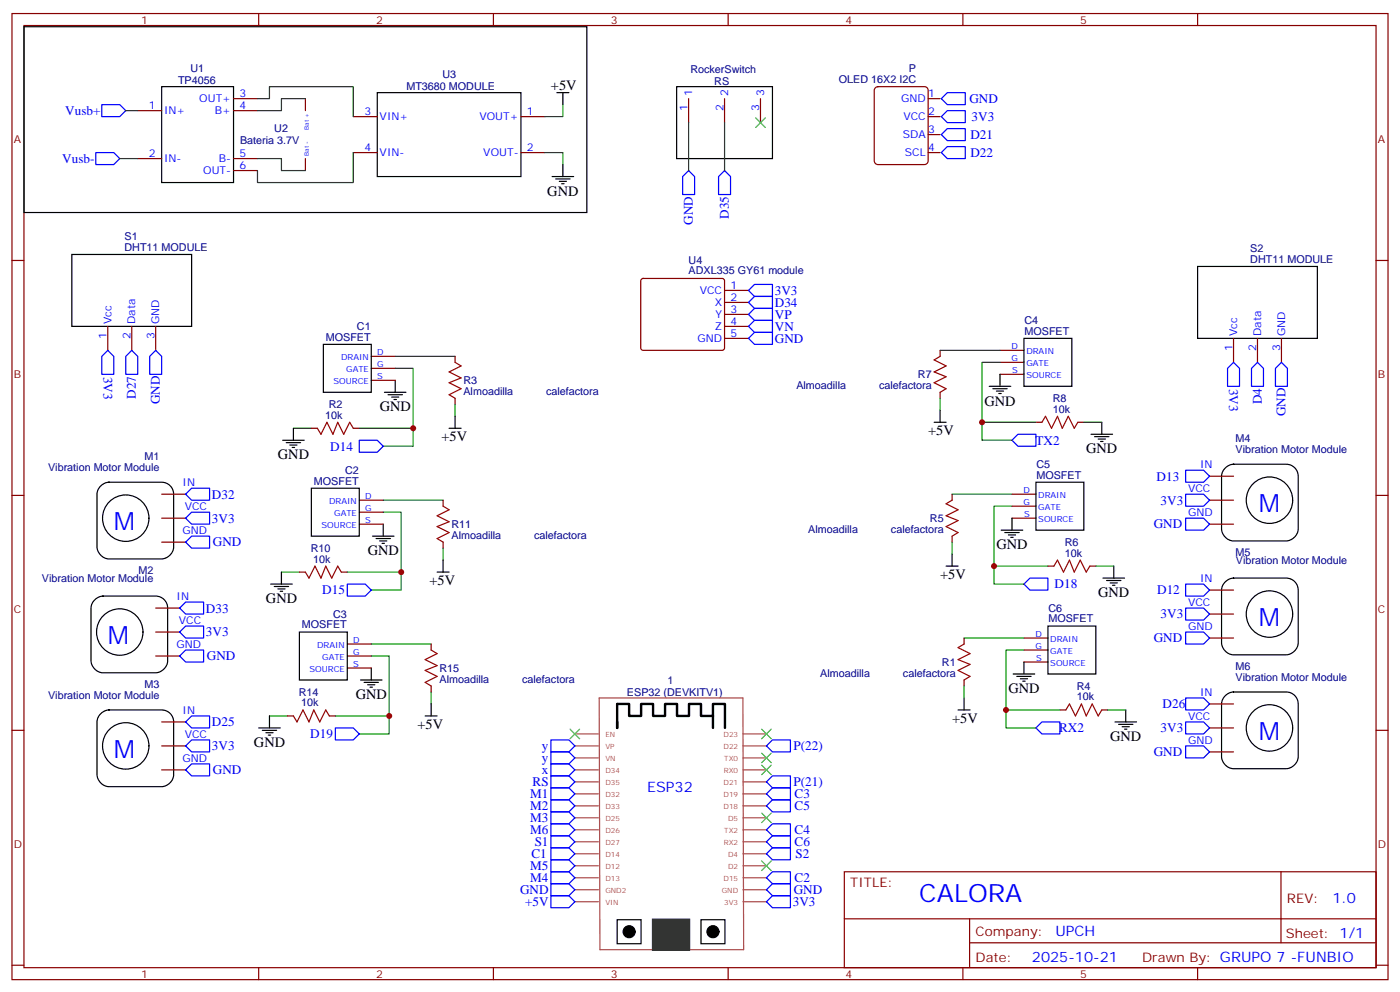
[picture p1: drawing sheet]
<svg xmlns="http://www.w3.org/2000/svg" width="412mm" height="292mm" viewBox="0 0 412 292" stroke-linecap="round" stroke-linejoin="round" font-family="sans-serif">
<g fill="none" stroke="#870000" stroke-width=".35">
<path d="M3.5 4h405.4v284.3h-405.4zM7.1 7.5h398.2v277.3h-398.2zM76.2 4v3.5M145.3 4v3.5M214.5 4v3.5M283.6 4v3.5M352.8 4v3.5M40.6 32.6h7M68.8 32.6h7M68.8 29h7M90 29v3.6M104.1 34.3h7"/>
<path d="M153.5 34.3h7M202.8 29v7.1M213.4 29v7.1M224 29v7.1M257.8 25.9l.8-.4h13.7l.9 .4 .2 .7v20.8l-.5 .8-.6 .2h-13.7l-.9-.4-.2-.6v-20.8zM273.4 29h3.5M273.4 34.3h3.5M273.4 39.6h3.5M40.6 46.7h7M68.8 46.7h7M68.8 50.2h7M90 46.7v3.5"/>
<path d="M104.1 44.9h7M153.5 44.9h7M273.4 44.9h3.5M3.5 76.7h3.6M405.3 76.7h3.6M31.7 96.1v7M38.8 96.1v7M45.9 96.1v7M189 82.2l.4-.2h23.3l.5 .2 .2 .5v19.7l-.2 .5-.5 .2h-23.3l-.5-.2-.2-.5v-19.7zM213.4 85.5h7.1M213.4 89h7.1M213.4 92.5h7.1"/>
<path d="M213.4 96.1h7.1M213.4 99.6h7.1M363.4 99.6v7M370.4 99.6v7M377.5 99.6v7M109.4 104.9h7M109.4 108.4h7M109.4 111.9h7M134.1 104.9v1.7M134.1 117.2v1.8M276.9 103.1v1.8M276.9 115.5v1.7"/>
<path d="M294.6 103.1h7M294.6 106.6h7M294.6 110.2h7M91.7 126h1.8M104.1 126h1.7M305.2 124.3h1.7M317.5 124.3h1.8M3.5 145.8h3.6M47.6 145.5h7.1M47.6 152.5h7.1M47.6 159.6h7.1M105.8 147.2h7.1"/>
<path d="M105.8 154.3h7.1M105.8 150.7h7.1M130.5 147.2v1.8M130.5 159.6v1.7M280.5 145.5v1.7M280.5 157.8v1.8M298.1 145.5h7.1M298.1 152.5h7.1M298.1 149h7.1M356.3 140.2h7.1M356.3 147.2h7.1M356.3 154.3h7.1"/>
<path d="M405.3 145.8h3.6M45.9 179h7M88.2 168.4h1.8M100.5 168.4h1.8M308.7 166.6h1.7M321 166.6h1.8M356.3 173.7h7.1M45.9 186h7M45.9 193.1h7M102.3 193.1h7.1M102.3 189.5h7.1M102.3 196.6h7.1"/>
<path d="M127 189.5v1.8M284 187.8v1.7M301.6 187.8h7.1M301.6 191.3h7.1M301.6 194.8h7.1M356.3 180.7h7.1M356.3 187.8h7.1M3.5 214.9h3.6M47.6 212.5h7.1M47.6 219.5h7.1M84.7 210.7h1.7M97 210.7h1.8"/>
<path d="M127 201.9v1.8M284 200.1v1.8M312.2 209h1.8M324.6 209h1.7M356.3 207.2h7.1M356.3 214.2h7.1M405.3 214.9h3.6M47.6 226.6h7.1M356.3 221.3h7.1M248.7 256.6h156.6v28.2h-156.6zM377.3 256.6v20.9M248.7 270.4h156.5"/>
<path d="M285.6 277.5h119.6M285.6 270.4v14.1M3.5 284.1h3.6M76.2 284.8v3.5M145.3 284.8v3.5M214.5 284.8v3.5M283.6 284.8v3.5M352.8 284.8v3.5M405.3 284.1h3.6"/>
</g>
<g fill="none" stroke="#000" stroke-width=".35">
<path d="M7.1 7.9h165.8v54.6h-165.8zM47.6 25.5h21.2v28.2h-21.2zM111.1 27.3h42.4v24.7h-42.4zM164 27.3h3.6M165.8 27.3v3.5M199.3 25.5h28.2v21.2h-28.2zM162.6 52h6.4M163.7 52.7h4.2M164.7 53.4h2.2M165.5 54.1h.7M165.8 48.4v3.6M21.2 74.9h35.2v21.2h-35.2z"/>
<path d="M352.8 78.4h35.3v21.2h-35.3zM301.6 99.6h14.1v14.1h-14.1zM95.2 101.4h14.2v14.1h-14.2zM113.2 115.5h6.4M114.3 116.2h4.2M115.4 116.9h2.1M116.1 117.6h.7M116.4 111.9v3.6M291.4 113.7h6.3M292.5 114.4h4.2M293.5 115.1h2.1M294.2 115.8h.7"/>
<path d="M294.6 110.2v3.5M83.3 129.6h6.3M84.3 130.3h4.2M85.4 131h2.1M86.1 131.7h.7M86.4 126v3.6M132.3 126h3.5M134.1 122.5v3.5M275.2 124.3h3.5M276.9 120.8v3.5M321.4 127.8h6.3M322.4 128.5h4.3"/>
<path d="M323.5 129.2h2.1M324.2 129.9h.7M324.6 124.3v3.5M361 137.7a3.6 3.6 0 0 1 2.4-1.1h15.5a3.5 3.5 0 0 1 3.5 3.6v15.5a3.8 3.8 0 0 1-3.5 3.5h-15.5a3.8 3.8 0 0 1-3.6-3.5v-15.5a3.5 3.5 0 0 1 1.2-2.5zM29.7 143a3.6 3.6 0 0 1 2.4-1.1h15.5a3.5 3.5 0 0 1 3.6 3.6v15.5a3.8 3.8 0 0 1-3.6 3.5h-15.5a3.8 3.8 0 0 1-3.5-3.5v-15.5a3.5 3.5 0 0 1 1.1-2.5zM91.7 143.7h14.1v14.1h-14.1zM109.7 157.8h6.4M110.8 158.5h4.2M111.8 159.2h2.1M112.5 159.9h.7M112.9 154.3v3.5M294.9 156h6.4"/>
<path d="M296 156.7h4.2M297 157.4h2.2M297.7 158.2h.7M298.1 152.5v3.5M305.2 141.9h14.1v14.1h-14.1zM28 176.5a3.6 3.6 0 0 1 2.3-1.1h15.6a3.5 3.5 0 0 1 3.5 3.6v15.5a3.8 3.8 0 0 1-3.5 3.5h-15.6a3.8 3.8 0 0 1-3.5-3.5v-15.5a3.5 3.5 0 0 1 1.2-2.5zM79.7 171.9h6.4M80.8 172.6h4.2M81.8 173.3h2.2M82.5 174h.8M82.9 168.4v3.5M128.8 168.4h3.5"/>
<path d="M130.5 164.9v3.5M278.7 166.6h3.5M280.5 163.1v3.5M324.9 170.1h6.4M326 170.9h4.2M327 171.6h2.1M327.7 172.3h.7M328.1 166.6v3.5M361 171.2a3.6 3.6 0 0 1 2.4-1.1h15.5a3.5 3.5 0 0 1 3.5 3.6v15.5a3.8 3.8 0 0 1-3.5 3.5h-15.5a3.8 3.8 0 0 1-3.6-3.5v-15.5a3.5 3.5 0 0 1 1.2-2.5zM88.2 186h14.1v14.1h-14.1zM109.4 196.6v3.5M298.4 198.4h6.4"/>
<path d="M299.5 199.1h4.2M300.6 199.8h2.1M301.6 194.8v3.6M308.7 184.3h14.1v14.1h-14.1zM29.7 210a3.6 3.6 0 0 1 2.4-1h15.5a3.5 3.5 0 0 1 3.6 3.5v15.5a3.8 3.8 0 0 1-3.6 3.5h-15.5a3.8 3.8 0 0 1-3.5-3.5v-15.5a3.5 3.5 0 0 1 1.1-2.5zM76.2 214.2h6.3M77.3 214.9h4.2M78.3 215.7h2.1M79 216.4h.7M79.4 210.7v3.5M106.2 200.1h6.3M107.2 200.8h4.3"/>
<path d="M108.3 201.5h2.1M109 202.2h.7M125.2 210.7h3.6M127 207.2v3.5M282.2 209h3.6M284 205.4v3.6M301.3 200.5h.7M328.4 212.5h6.4M329.5 213.2h4.2M330.6 213.9h2.1M331.3 214.6h.7M331.6 209v3.5"/>
<path d="M361 204.7a3.6 3.6 0 0 1 2.4-1h15.5a3.5 3.5 0 0 1 3.5 3.5v15.5a3.8 3.8 0 0 1-3.5 3.5h-15.5a3.8 3.8 0 0 1-3.6-3.5v-15.5a3.5 3.5 0 0 1 1.2-2.5zM181.8 270.7h7v7h-7zM206.5 270.7h7v7h-7z"/>
<circle cx="37" cy="152.5" r="6.8"/>
<circle cx="373.9" cy="147.2" r="6.8"/>
<circle cx="35.3" cy="186" r="6.8"/>
<circle cx="373.9" cy="180.7" r="6.8"/>
<circle cx="37" cy="219.5" r="6.8"/>
<circle cx="373.9" cy="214.2" r="6.8"/>
</g>
<g fill="none" stroke="#008700" stroke-width=".35">
<path d="M37 32.6h3.6M75.8 29h3.6v-3.5h24.7v8.8M90 29h-7.1v3.6h-7.1M165.8 30.8v3.5h-5.3M202.8 36.1v14.1M213.4 36.1v14.1M35.3 46.7h5.3M75.8 46.7h7.1v3.5h7.1M104.1 44.9v8.8h-28.3v-3.5M160.5 44.9h5.3v3.5M116.4 108.4h5.3v17.6h-15.9M116.4 104.9h17.7"/>
<path d="M134.1 119v3.5M276.9 117.2v3.6M276.9 103.1h17.7M294.6 106.6h-5.3v17.7h15.9M86.4 126h5.3M121.7 126v5.3h-8.8M289.3 124.3v5.3h8.8M319.3 124.3h5.3M112.9 150.7h5.3v17.7h-15.9M112.9 147.2h17.6M280.5 159.6v3.5M280.5 145.5h17.6"/>
<path d="M298.1 149h-5.3v17.6h15.9M82.9 168.4h5.3M118.2 168.4v5.3h-8.8M130.5 161.3v3.6M292.8 166.6v5.3h8.8M322.8 166.6h5.3M109.4 193.1h5.3v17.6h-15.9M109.4 189.5h17.6M284 187.8h17.6M301.6 191.3h-5.3v17.7h15.9M79.4 210.7h5.3M114.7 210.7v5.3h-8.9"/>
<path d="M127 203.7v3.5M284 201.9v3.5M296.3 209v5.2h8.9M326.3 209h5.3"/>
</g>
<g fill="none" stroke="#00f" stroke-width=".35">
<path d="M30 30.8h5.3l1.7 1.8-1.7 1.7h-5.3zM279 27.3h5.3v3.5h-5.3l-1.7-1.8zM279 32.6h5.3v3.5h-5.3l-1.7-1.8zM279 37.9h5.3v3.5h-5.3l-1.7-1.8zM28.2 44.9h5.3l1.8 1.8-1.8 1.7h-5.3zM202.8 50.2l1.8 1.8v5.3h-3.5v-5.3zM213.4 50.2l1.8 1.8v5.3h-3.5v-5.3zM277.3 44.9l1.7-1.8h5.3v3.6h-5.3zM220.5 99.6l1.7-1.8h5.3v3.6h-5.3zM220.5 85.5l1.7-1.8h5.3v3.5h-5.3zM220.5 89l1.7-1.8h5.3v3.6h-5.3zM220.5 96.1l1.7-1.8h5.3v3.5h-5.3z"/>
<path d="M222.2 90.8h5.3v3.5h-5.3l-1.7-1.8zM31.7 103.1l1.8 1.8v5.3h-3.5v-5.3zM38.8 103.1l1.8 1.8v5.3h-3.6v-5.3zM45.9 103.1l1.7 1.8v5.3h-3.5v-5.3zM361.6 108.4l1.8-1.8 1.7 1.8v5.3h-3.5zM370.4 106.6l1.8 1.8v5.3h-3.5v-5.3zM377.5 106.6l1.7 1.8v5.3h-3.5v-5.3zM105.8 129.6h5.3l1.8 1.7-1.8 1.8h-5.3zM299.9 127.8h5.3v3.5h-5.3l-1.8-1.7zM349.2 138.4h5.3l1.8 1.8-1.8 1.7h-5.3zM54.7 152.5l1.7-1.8h5.3v3.6h-5.3zM54.7 145.5l1.7-1.8h5.3v3.5h-5.3z"/>
<path d="M56.4 157.8h5.3v3.5h-5.3l-1.7-1.7zM349.2 152.5h5.3l1.8 1.8-1.8 1.7h-5.3zM349.2 145.5h5.3l1.8 1.7-1.8 1.8h-5.3zM54.7 177.2h5.3v3.5h-5.3l-1.8-1.7zM102.3 171.9h5.3l1.8 1.8-1.8 1.7h-5.3zM303.4 170.1h5.3v3.6h-5.3l-1.8-1.8zM349.2 179h5.3l1.8 1.7-1.8 1.8h-5.3zM349.2 171.9h5.3l1.8 1.8-1.8 1.7h-5.3zM52.9 193.1l1.8-1.8h5.3v3.5h-5.3zM52.9 186l1.8-1.7h5.3v3.5h-5.3zM349.2 186h5.3l1.8 1.8-1.8 1.7h-5.3zM54.7 219.5l1.7-1.7h5.3v3.5h-5.3z"/>
<path d="M54.7 212.5l1.7-1.8h5.3v3.5h-5.3zM98.8 214.2h5.3l1.7 1.8-1.7 1.8h-5.3zM162.3 217.8h5.3l1.7 1.7-1.7 1.8h-5.3zM227.5 217.8h5.3v3.5h-5.3l-1.7-1.8zM306.9 212.5h5.3v3.5h-5.3l-1.7-1.8zM349.2 219.5h5.3l1.8 1.8-1.8 1.8h-5.3zM349.2 212.5h5.3l1.8 1.7-1.8 1.8h-5.3zM349.2 205.4h5.3l1.8 1.8-1.8 1.8h-5.3zM56.4 224.8h5.3v3.6h-5.3l-1.7-1.8zM162.3 231.9h5.3l1.7 1.7-1.7 1.8h-5.3zM162.3 235.4h5.3l1.7 1.8-1.7 1.7h-5.3zM162.3 238.9h5.3l1.7 1.8-1.7 1.8h-5.3z"/>
<path d="M162.3 228.4h5.3l1.7 1.7-1.7 1.8h-5.3zM162.3 224.8h5.3l1.7 1.8-1.7 1.8h-5.3zM162.3 221.3h5.3l1.7 1.8-1.7 1.7h-5.3zM227.5 231.9h5.3v3.5h-5.3l-1.7-1.8zM227.5 235.4h5.3v3.5h-5.3l-1.7-1.7zM227.5 228.4h5.3v3.5h-5.3l-1.7-1.8zM162.3 246h5.3l1.7 1.8-1.7 1.7h-5.3zM162.3 242.5h5.3l1.7 1.7-1.7 1.8h-5.3zM162.3 256.6h5.3l1.7 1.7-1.7 1.8h-5.3zM162.3 253h5.3l1.7 1.8-1.7 1.8h-5.3zM162.3 249.5h5.3l1.7 1.8-1.7 1.7h-5.3zM227.5 249.5h5.3v3.5h-5.3l-1.7-1.7z"/>
<path d="M227.5 256.6h5.3v3.5h-5.3l-1.7-1.8zM227.5 242.5h5.3v3.5h-5.3l-1.7-1.8zM227.5 246h5.3v3.5h-5.3l-1.7-1.7zM162.3 260.1h5.3l1.7 1.8-1.7 1.7h-5.3zM162.3 263.6h5.3l1.7 1.8-1.7 1.8h-5.3zM225.8 261.9l1.7-1.8h5.3v3.5h-5.3zM225.8 265.4l1.7-1.8h5.3v3.6h-5.3z"/>
</g>
<g fill="none" stroke="#a64a4a" stroke-width=".35">
<path d="M169.3 219.5h7M169.3 216h7M176.5 205.4h42.3l.3 74.1h-42.4zM218.8 219.5h7M218.8 216h7M169.3 237.2h7M169.3 233.6h7M169.3 230.1h7M169.3 226.6h7M169.3 223.1h7M218.8 237.2h7M218.8 233.6h7"/>
<path d="M218.8 230.1h7M218.8 226.6h7M218.8 223.1h7M169.3 258.3h7M169.3 254.8h7M169.3 251.3h7M169.3 247.8h7M169.3 244.2h7M169.3 240.7h7M218.8 258.3h7M218.8 254.8h7M218.8 251.3h7"/>
<path d="M218.8 247.8h7M218.8 244.2h7M218.8 240.7h7M169.3 265.4h7M169.3 261.9h7M218.8 265.4h7M218.8 261.9h7"/>
</g>
<path d="M192.4 270.7h10.6v8.8h-10.6z" fill="#333" stroke="#333" stroke-width=".71"/>
<g fill="#000" stroke="#000" stroke-width=".35">
<circle cx="185.3" cy="274.2" r="1.76"/>
<circle cx="210" cy="274.2" r="1.76"/>
</g>
<path d="M181.8 212.5v1.7v-7h3.5v3.5h3.5v-3.5h3.6v3.5h3.5v-3.5h3.5v3.5h3.6v-3.5h3.5v3.5h3.5v-3.5h3.5v7M210 210.7v3.5" fill="none" stroke="#000" stroke-width=".71"/>
<path d="M134.1 106.6l1.7 1.1-3.5 1.8 3.5 1.7-3.5 1.4 3.5 1.8-3.5 1.8 1.8 1M276.9 104.9l-1.7 1 3.5 1.8-3.5 1.8 3.5 1.4-3.5 1.7 3.5 1.8-1.8 1.1M93.5 126l1 1.8 1.8-3.5 1.8 3.5 1.4-3.5 1.7 3.5 1.8-3.5 1.1 1.7M306.9 124.3l1.1-1.8 1.7 3.5 1.8-3.5 1.4 3.5 1.8-3.5 1.7 3.5 1.1-1.7M130.5 149l1.8 1-3.5 1.8 3.5 1.8-3.5 1.4 3.5 1.7-3.5 1.8 1.7 1.1M280.5 147.2l-1.8 1.1 3.5 1.7-3.5 1.8 3.5 1.4-3.5 1.8 3.5 1.7-1.7 1.1M90 168.4l1 1.7 1.8-3.5 1.7 3.5 1.5-3.5 1.7 3.5 1.8-3.5 1 1.8M310.4 166.6l1.1-1.7 1.8 3.5 1.7-3.5 1.4 3.5 1.8-3.5 1.8 3.5 1-1.8M127 191.3l1.8 1.1-3.6 1.7 3.6 1.8-3.6 1.4 3.6 1.8-3.6 1.7 1.8 1.1M284 189.5l-1.8 1.1 3.6 1.8-3.6 1.7 3.6 1.4-3.6 1.8 3.6 1.8-1.8 1M86.4 210.7l1.1 1.8 1.8-3.5 1.7 3.5 1.4-3.5 1.8 3.5 1.8-3.5 1 1.7M314 209l1-1.8 1.8 3.5 1.8-3.5 1.4 3.5 1.7-3.5 1.8 3.5 1.1-1.7" fill="none" stroke="#a10000" stroke-width=".35"/>
<g fill="none" stroke="#3c3" stroke-width=".35">
<path d="M222.6 34.7l2.8 2.8M225.4 34.7l-2.8 2.8M167.9 214.6l2.8 2.8M170.7 214.6l-2.8 2.8M224.4 214.6l2.8 2.8M227.2 214.6l-2.8 2.8M224.4 225.2l2.8 2.8M224.4 221.7l2.8 2.8M224.4 239.3l2.8 2.8M227.2 225.2l-2.8 2.8M227.2 221.7l-2.8 2.8M227.2 239.3l-2.8 2.8"/>
<path d="M224.4 253.4l2.8 2.8M227.2 253.4l-2.8 2.8"/>
</g>
<g fill="#c00">
<circle cx="121.7" cy="126" r=".88"/>
<circle cx="118.2" cy="168.4" r=".88"/>
<circle cx="114.7" cy="210.7" r=".88"/>
<circle cx="296.3" cy="209" r=".88"/>
<circle cx="292.8" cy="166.6" r=".88"/>
<circle cx="289.3" cy="124.3" r=".88"/>
</g>
<g font-size="7.4" fill="#00f">
<text x="370.8" y="150.7">M</text>
<text x="33.5" y="156">M</text>
<text x="370.8" y="184.3">M</text>
<text x="31.7" y="189.5">M</text>
<text x="370.8" y="217.8">M</text>
<text x="33.5" y="223.1">M</text>
<text x="270.8" y="265.6">CALORA</text>
</g>
<g font-size="4.2">
<text x="162.3" y="26.6">+5V</text>
<text x="161.2" y="57.6">GND</text>
<text x="290" y="119.3">GND</text>
<text x="111.9" y="121.1">GND</text>
<text x="130" y="129.9">+5V</text>
<text x="273.4" y="128.2">+5V</text>
<text x="81.9" y="135.2">GND</text>
<text x="320" y="133.5">GND</text>
<text x="293.5" y="161.7">GND</text>
<text x="108.3" y="163.4">GND</text>
<text x="126.5" y="172.3">+5V</text>
<text x="276.9" y="170.5">+5V</text>
<text x="78.3" y="177.6">GND</text>
<text x="323.5" y="175.8">GND</text>
<text x="104.8" y="205.8">GND</text>
<text x="297" y="204">GND</text>
<text x="123" y="214.6">+5V</text>
<text x="280.5" y="212.8">+5V</text>
<text x="74.8" y="219.9">GND</text>
<text x="327" y="218.1">GND</text>
</g>
<g font-size="4.2" fill="#00f">
<text x="190.6" y="233.2">ESP32</text>
<text x="392.5" y="265.8">1.0</text>
<text x="310.9" y="275.4">UPCH</text>
<text x="304" y="283.2">2025-10-21</text>
</g>
<g font-size="3.9" fill="#00f">
<text x="19.2" y="33.8">Vusb+</text>
<text x="285.6" y="30.3">GND</text>
<text x="286.2" y="35.6">3V3</text>
<text x="285.8" y="40.9">D21</text>
<text x="18.4" y="47.9">Vusb-</text>
<text x="285.8" y="46.2">D22</text>
<text x="214.7" y="64.4" transform="rotate(-90 214.7 64.4)">D35</text>
<text x="204.1" y="66.1" transform="rotate(-90 204.1 66.1)">GND</text>
<text x="228.2" y="86.8">3V3</text>
<text x="228.2" y="90.3">D34</text>
<text x="228.2" y="93.9">VP</text>
<text x="228.2" y="100.9">GND</text>
<text x="228.2" y="97.4">VN</text>
<text x="30.5" y="110.9" transform="rotate(90 30.5 110.9)">3V3</text>
<text x="40" y="117.4" transform="rotate(-90 40 117.4)">D27</text>
<text x="47.1" y="119" transform="rotate(-90 47.1 119)">GND</text>
<text x="362.1" y="114.4" transform="rotate(90 362.1 114.4)">3V3</text>
<text x="371.7" y="119" transform="rotate(-90 371.7 119)">D4</text>
<text x="378.7" y="122.6" transform="rotate(-90 378.7 122.6)">GND</text>
<text x="305" y="130.9">TX2</text>
<text x="97.3" y="132.6">D14</text>
<text x="340.7" y="141.5">D13</text>
<text x="62.4" y="146.8">D32</text>
<text x="341.9" y="148.5">3V3</text>
<text x="62.4" y="153.8">3V3</text>
<text x="339.9" y="155.5">GND</text>
<text x="62.7" y="160.8">GND</text>
<text x="310.7" y="173.2">D18</text>
<text x="94.9" y="174.9">D15</text>
<text x="340.9" y="174.9">D12</text>
<text x="60.7" y="180.3">D33</text>
<text x="341.9" y="182">3V3</text>
<text x="60.7" y="187.3">3V3</text>
<text x="339.9" y="189">GND</text>
<text x="61" y="194.3">GND</text>
<text x="342.5" y="208.5">D26</text>
<text x="62.4" y="213.7">D25</text>
<text x="312" y="215.5">RX2</text>
<text x="341.9" y="215.5">3V3</text>
<text x="62.4" y="220.8">3V3</text>
<text x="91.4" y="217.3">D19</text>
<text x="159.6" y="220.8">y</text>
<text x="233.7" y="220.8">P(22)</text>
<text x="62.7" y="227.8">GND</text>
<text x="159.6" y="227.9">x</text>
<text x="159.6" y="224.3">y</text>
<text x="339.9" y="222.6">GND</text>
<text x="156.9" y="231.4">RS</text>
<text x="233.7" y="231.4">P(21)</text>
<text x="156.2" y="234.9">M1</text>
<text x="156.2" y="238.4">M2</text>
<text x="234.1" y="234.9">C3</text>
<text x="234.1" y="238.5">C5</text>
<text x="156.2" y="242">M3</text>
<text x="156.2" y="245.5">M6</text>
<text x="234.1" y="245.5">C4</text>
<text x="157.5" y="249">S1</text>
<text x="234.1" y="249.1">C6</text>
<text x="156.2" y="256.1">M5</text>
<text x="156.6" y="252.6">C1</text>
<text x="234.4" y="252.6">S2</text>
<text x="153.2" y="263.1">GND</text>
<text x="156.2" y="259.6">M4</text>
<text x="233.8" y="263.1">GND</text>
<text x="234.1" y="259.6">C2</text>
<text x="154.7" y="266.7">+5V</text>
<text x="233.5" y="266.7">3V3</text>
</g>
<g font-size="3.9" fill="#800">
<text x="250.5" y="261.2">TITLE:</text>
<text x="379.1" y="265.8">REV:</text>
<text x="287.4" y="275.4">Company:</text>
<text x="378.7" y="276">Sheet: 1/1</text>
<text x="287.4" y="283">Date:</text>
<text x="336.4" y="283.1">Drawn By: GRUPO 7 -FUNBIO</text>
</g>
<g font-size="3.2" fill="#800">
<text x="41.6" y="7">1</text>
<text x="110.8" y="7">2</text>
<text x="179.9" y="7">3</text>
<text x="249.1" y="7">4</text>
<text x="318.2" y="7">5</text>
<text x="4.1" y="42.1">A</text>
<text x="405.9" y="42.1">A</text>
<text x="4.1" y="111.2">B</text>
<text x="405.9" y="111.2">B</text>
<text x="4.1" y="180.4">C</text>
<text x="405.9" y="180.4">C</text>
<text x="4.1" y="249.5">D</text>
<text x="405.9" y="249.5">D</text>
<text x="41.6" y="287.8">1</text>
<text x="110.8" y="287.8">2</text>
<text x="179.9" y="287.8">3</text>
<text x="249.1" y="287.8">4</text>
<text x="318.2" y="287.8">5</text>
</g>
<g font-size="3.2" fill="#000080">
<text x="56.1" y="21.2">U1</text>
<text x="130.3" y="23.1">U3</text>
<text x="203.4" y="21.3">RockerSwitch</text>
<text x="267.8" y="21.2">P</text>
<text x="52.4" y="24.9">TP4056</text>
<text x="119.7" y="26.6">MT3680 MODULE</text>
<text x="210.4" y="24.9">RS</text>
<text x="247.1" y="24.3">OLED 16X2 I2C</text>
<text x="80.8" y="39">U2</text>
<text x="70.7" y="42.5">Bateria 3.7V</text>
<text x="36.7" y="70.7">S1</text>
<text x="36.7" y="73.8">DHT11 MODULE</text>
<text x="202.9" y="77.6">U4</text>
<text x="368.3" y="77.4">DHT11 MODULE</text>
<text x="368.3" y="74.2">S2</text>
<text x="202.9" y="80.8">ADXL335 GY61 module</text>
<text x="301.8" y="95.4">C4</text>
<text x="96" y="100.3">MOSFET</text>
<text x="105.2" y="97.2">C1</text>
<text x="301.8" y="98.5">MOSFET</text>
<text x="136.5" y="113.1">R3</text>
<text x="270.4" y="111.3">R7</text>
<text x="136.5" y="116.3">Almoadilla</text>
<text x="160.9" y="116.3">calefactora</text>
<text x="234.6" y="114.5">Almoadilla</text>
<text x="258.9" y="114.5">calefactora</text>
<text x="310.1" y="118.3">R8</text>
<text x="95.8" y="123.2">10k</text>
<text x="96.8" y="120.1">R2</text>
<text x="310.1" y="121.5">10k</text>
<text x="364" y="130.1">M4</text>
<text x="42.6" y="135.4">M1</text>
<text x="305.3" y="137.7">C5</text>
<text x="364" y="133.3">Vibration Motor Module</text>
<text x="14.2" y="138.6">Vibration Motor Module</text>
<text x="92.5" y="142.6">MOSFET</text>
<text x="101.6" y="139.5">C2</text>
<text x="305.3" y="140.9">MOSFET</text>
<text x="133" y="155.4">R11</text>
<text x="273.9" y="153.7">R5</text>
<text x="133" y="158.6">Almoadilla</text>
<text x="157.3" y="158.6">calefactora</text>
<text x="238.1" y="156.9">Almoadilla</text>
<text x="262.5" y="156.9">calefactora</text>
<text x="313.6" y="160.6">R6</text>
<text x="91.5" y="162.4">R10</text>
<text x="92.2" y="165.6">10k</text>
<text x="313.6" y="163.8">10k</text>
<text x="364" y="163.6">M5</text>
<text x="364" y="166">Vibration Motor Module</text>
<text x="12.4" y="171.3">Vibration Motor Module</text>
<text x="40.8" y="168.9">M2</text>
<text x="88.9" y="185">MOSFET</text>
<text x="98.1" y="181.8">C3</text>
<text x="308.8" y="183.2">MOSFET</text>
<text x="308.8" y="180.1">C6</text>
<text x="129.5" y="197.8">R15</text>
<text x="277.5" y="196">R1</text>
<text x="364" y="197.2">M6</text>
<text x="42.6" y="202.4">M3</text>
<text x="129.5" y="201">Almoadilla</text>
<text x="153.8" y="201">calefactora</text>
<text x="196.6" y="201.2">1</text>
<text x="241.6" y="199.2">Almoadilla</text>
<text x="266" y="199.2">calefactora</text>
<text x="317.2" y="203">R4</text>
<text x="364" y="200.3">Vibration Motor Module</text>
<text x="14.2" y="205.6">Vibration Motor Module</text>
<text x="88" y="204.7">R14</text>
<text x="88.7" y="207.9">10k</text>
<text x="184.7" y="204.8">ESP32 (DEVKITV1)</text>
<text x="317.2" y="206.1">10k</text>
</g>
<g font-size="3.2" fill="#00f">
<text x="70.6" y="28.7">3</text>
<text x="203.9" y="28.3" transform="rotate(-90 203.9 28.3)">1</text>
<text x="214.5" y="28.3" transform="rotate(-90 214.5 28.3)">2</text>
<text x="225.1" y="28.3" transform="rotate(-90 225.1 28.3)">3</text>
<text x="273.4" y="28.7">1</text>
<text x="43.8" y="32.2">1</text>
<text x="48.3" y="33.6">IN+</text>
<text x="58.7" y="30.1">OUT+</text>
<text x="63.3" y="33.6">B+</text>
<text x="70.6" y="32.2">4</text>
<text x="107.3" y="34">3</text>
<text x="111.8" y="35.4">VIN+</text>
<text x="141.2" y="35.4">VOUT+</text>
<text x="155.2" y="34">1</text>
<text x="202.5" y="32.8" transform="rotate(-90 202.5 32.8)">1</text>
<text x="213.1" y="32.8" transform="rotate(-90 213.1 32.8)">2</text>
<text x="223.7" y="32.8" transform="rotate(-90 223.7 32.8)">3</text>
<text x="265.4" y="30.1">GND</text>
<text x="266.1" y="35.4">VCC</text>
<text x="273.4" y="34">2</text>
<text x="265.9" y="40.7">SDA</text>
<text x="273.4" y="39.3">3</text>
<text x="43.8" y="46.3">2</text>
<text x="48.3" y="47.7">IN-</text>
<text x="64.5" y="47.7">B-</text>
<text x="70.6" y="46.3">5</text>
<text x="107.3" y="44.6">4</text>
<text x="111.8" y="46">VIN-</text>
<text x="142.4" y="46">VOUT-</text>
<text x="155.2" y="44.6">2</text>
<text x="266.5" y="46">SCL</text>
<text x="273.4" y="44.6">4</text>
<text x="59.9" y="51.3">OUT-</text>
<text x="70.6" y="49.8">6</text>
<text x="206.1" y="86.5">VCC</text>
<text x="215.2" y="85.1">1</text>
<text x="215.2" y="88.7">2</text>
<text x="32.8" y="95.4" transform="rotate(-90 32.8 95.4)">Vcc</text>
<text x="39.9" y="95.4" transform="rotate(-90 39.9 95.4)">Data</text>
<text x="46.9" y="95.4" transform="rotate(-90 46.9 95.4)">GND</text>
<text x="210.6" y="90.1">X</text>
<text x="210.8" y="93.6">Y</text>
<text x="215.2" y="92.2">3</text>
<text x="215.2" y="95.7">4</text>
<text x="31.4" y="99.8" transform="rotate(-90 31.4 99.8)">1</text>
<text x="38.5" y="99.8" transform="rotate(-90 38.5 99.8)">2</text>
<text x="45.5" y="99.8" transform="rotate(-90 45.5 99.8)">3</text>
<text x="205.4" y="100.6">GND</text>
<text x="210.6" y="97.1">Z</text>
<text x="215.2" y="99.2">5</text>
<text x="364.4" y="98.9" transform="rotate(-90 364.4 98.9)">Vcc</text>
<text x="371.5" y="98.9" transform="rotate(-90 371.5 98.9)">Data</text>
<text x="378.5" y="98.9" transform="rotate(-90 378.5 98.9)">GND</text>
<text x="363" y="103.4" transform="rotate(-90 363 103.4)">1</text>
<text x="370.1" y="103.4" transform="rotate(-90 370.1 103.4)">2</text>
<text x="377.1" y="103.4" transform="rotate(-90 377.1 103.4)">3</text>
<text x="353.5" y="137.7">IN</text>
<text x="53.8" y="143">IN</text>
<text x="350" y="144.7">VCC</text>
<text x="54.4" y="150">VCC</text>
<text x="350" y="151.8">GND</text>
<text x="53.7" y="157.1">GND</text>
<text x="353.5" y="171.2">IN</text>
<text x="52" y="176.5">IN</text>
<text x="350" y="178.3">VCC</text>
<text x="52.7" y="183.6">VCC</text>
<text x="350" y="185.3">GND</text>
<text x="52" y="190.6">GND</text>
<text x="353.5" y="204.7">IN</text>
<text x="53.8" y="210">IN</text>
<text x="350" y="211.8">VCC</text>
<text x="54.4" y="217.1">VCC</text>
<text x="350" y="218.8">GND</text>
<text x="53.7" y="224.1">GND</text>
</g>
<g font-size="2.5" fill="#00f">
<text x="100.5" y="105.9">DRAIN</text>
<text x="111.1" y="104.5">D</text>
<text x="297.9" y="106.3">G</text>
<text x="298" y="102.8">D</text>
<text x="302.3" y="104.2">DRAIN</text>
<text x="302.3" y="107.7">GATE</text>
<text x="98.2" y="113">SOURCE</text>
<text x="102" y="109.5">GATE</text>
<text x="111.1" y="108.1">G</text>
<text x="111.1" y="111.6">S</text>
<text x="298.2" y="109.8">S</text>
<text x="302.3" y="111.2">SOURCE</text>
<text x="96.9" y="148.3">DRAIN</text>
<text x="107.6" y="146.9">D</text>
<text x="301.5" y="148.6">G</text>
<text x="301.5" y="145.1">D</text>
<text x="305.9" y="146.5">DRAIN</text>
<text x="94.7" y="155.3">SOURCE</text>
<text x="98.4" y="151.8">GATE</text>
<text x="107.6" y="150.4">G</text>
<text x="107.6" y="153.9">S</text>
<text x="301.7" y="152.2">S</text>
<text x="305.9" y="150">GATE</text>
<text x="305.9" y="153.6">SOURCE</text>
<text x="93.4" y="190.6">DRAIN</text>
<text x="104.1" y="189.2">D</text>
<text x="305" y="191">G</text>
<text x="305" y="187.4">D</text>
<text x="309.4" y="188.8">DRAIN</text>
<text x="91.2" y="197.7">SOURCE</text>
<text x="94.9" y="194.1">GATE</text>
<text x="104.1" y="192.7">G</text>
<text x="104.1" y="196.3">S</text>
<text x="305.2" y="194.5">S</text>
<text x="309.4" y="192.4">GATE</text>
<text x="309.4" y="195.9">SOURCE</text>
</g>
<g font-size="2.1" fill="#a54b4b">
<text x="178.3" y="220.6">VP</text>
<text x="178.3" y="217">EN</text>
<text x="213.1" y="220.6">D22</text>
<text x="213.1" y="217">D23</text>
<text x="178.3" y="227.6">D34</text>
<text x="178.3" y="224.1">VN</text>
<text x="213.2" y="227.6">RX0</text>
<text x="213.4" y="224.1">TX0</text>
<text x="178.3" y="231.2">D35</text>
<text x="213.1" y="231.2">D21</text>
<text x="178.3" y="238.2">D33</text>
<text x="178.3" y="234.7">D32</text>
<text x="213.1" y="238.2">D18</text>
<text x="213.1" y="234.7">D19</text>
<text x="178.3" y="245.3">D26</text>
<text x="178.3" y="241.7">D25</text>
<text x="213.4" y="245.3">TX2</text>
<text x="214.5" y="241.7">D5</text>
<text x="178.3" y="248.8">D27</text>
<text x="213.2" y="248.8">RX2</text>
<text x="178.3" y="255.9">D12</text>
<text x="178.3" y="252.3">D14</text>
<text x="214.5" y="255.9">D2</text>
<text x="214.5" y="252.3">D4</text>
<text x="178.3" y="262.9">GND2</text>
<text x="178.3" y="259.4">D13</text>
<text x="212.6" y="262.9">GND</text>
<text x="213.1" y="259.4">D15</text>
<text x="178.3" y="266.4">VIN</text>
<text x="213.3" y="266.4">3V3</text>
</g>
<g font-size="1.8" fill="#00f">
<text x="91" y="38.3" transform="rotate(-90 91 38.3)">Bat +</text>
<text x="91" y="46" transform="rotate(-90 91 46)">Bat -</text>
</g>
</svg>
